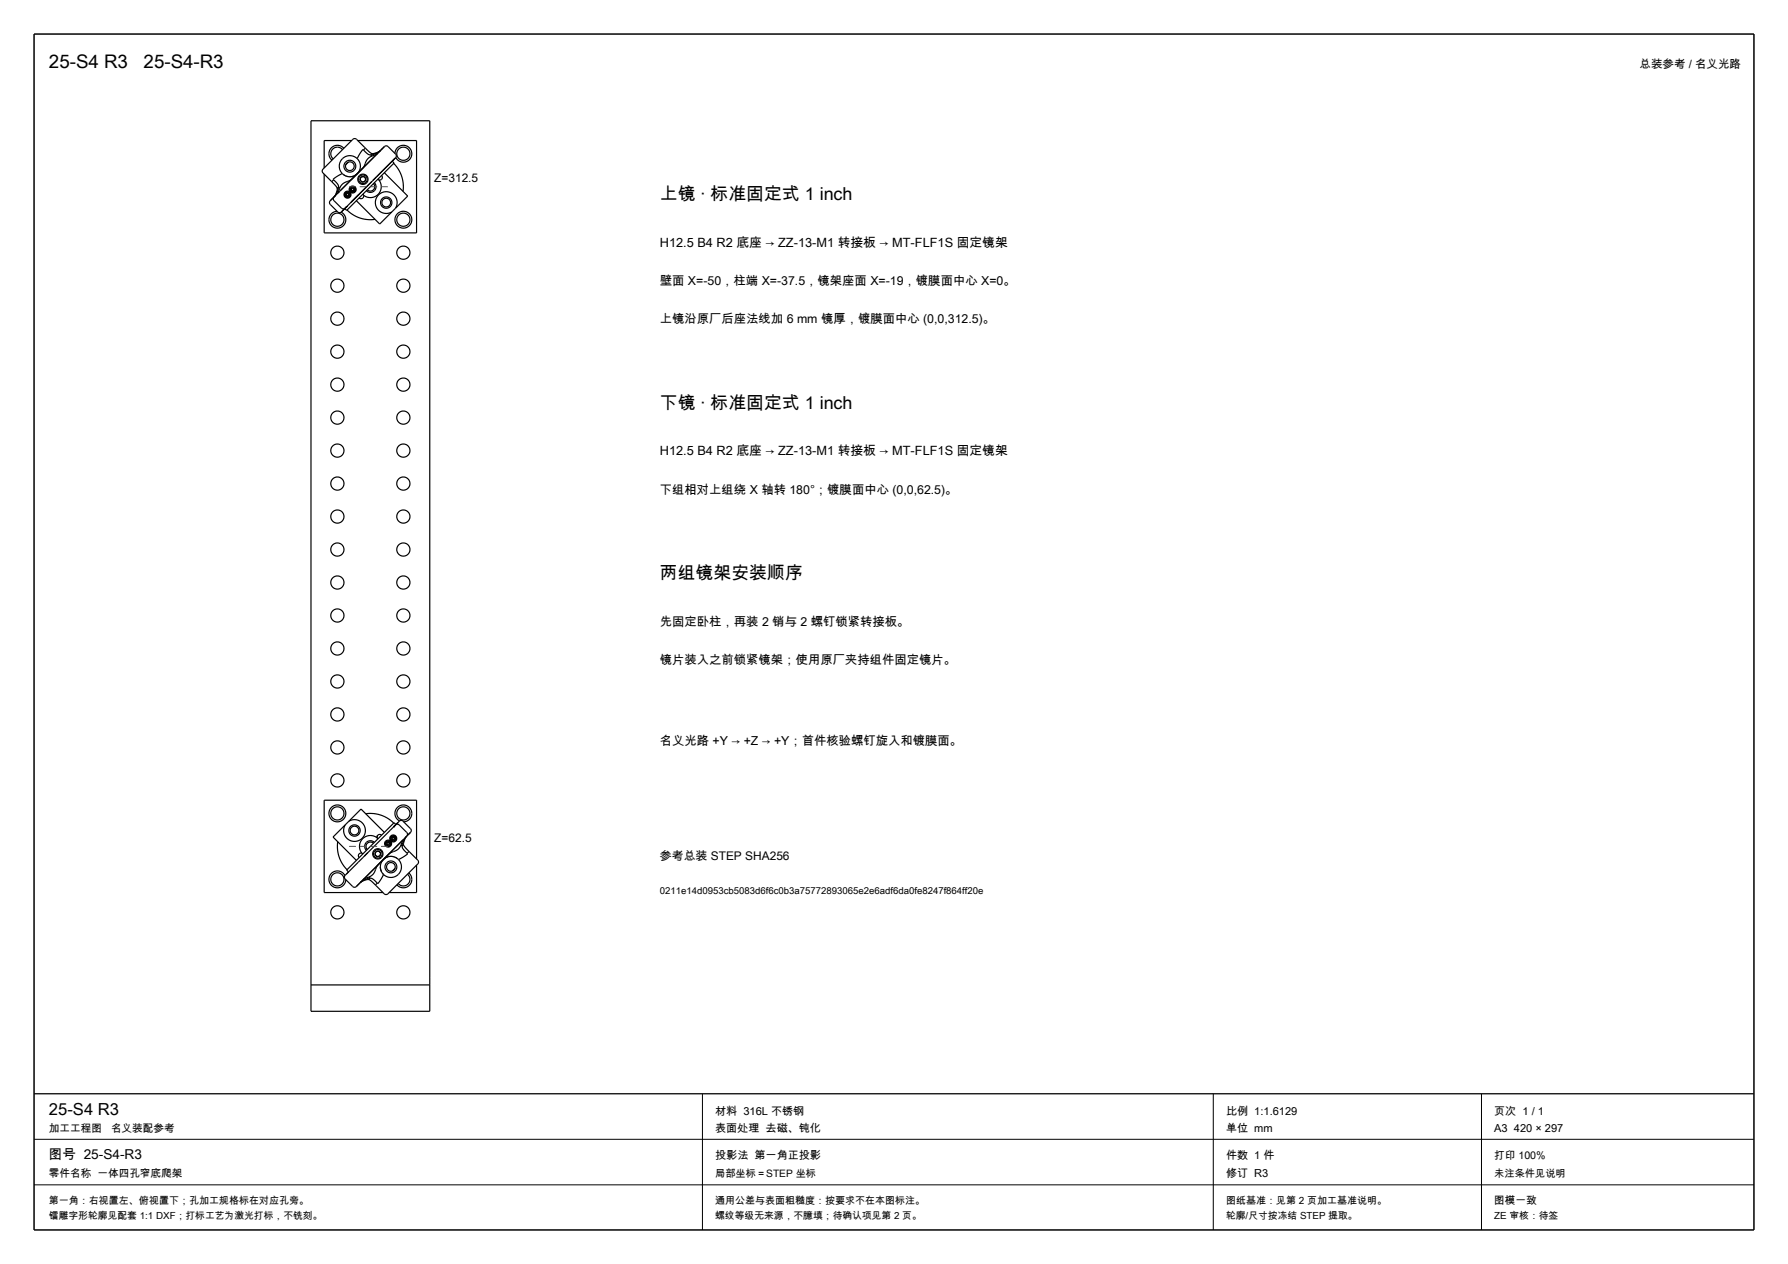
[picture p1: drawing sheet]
<svg xmlns="http://www.w3.org/2000/svg" width="420mm" height="297mm" viewBox="0 0 420 297" stroke-linecap="round" stroke-linejoin="round" font-family="sans-serif">
<path d="M8 8h404v281h-404z" fill="none" stroke="#000" stroke-width=".35"/>
<path d="M8 257h404" fill="none" stroke="#000" stroke-width=".3"/>
<g fill="none" stroke="#000" stroke-width=".28">
<path d="M80.5 35.2a1.55 1.55 0 0 0-2.3-.2 1.55 1.55 0 0 0 .1 2.3M80.8 34.8a1.98 1.98 0 0 0-3-.1 1.98 1.98 0 0 0 .2 2.9M81.9 38.1l-.7 .6M82.6 33h-6.4v6.5M83.9 37.3a2.48 2.48 0 0 0-3.5 0 2.48 2.48 0 0 0 0 3.5M83.9 37.3a2.48 2.48 0 0 1 0 3.5 2.48 2.48 0 0 1-3.5 0M84 37.3h.1M84 33h13.9v21.7h-21.7v-13.8M85.4 35.2l-.1-.1-.4 .5-1 1.7M85.4 35.2l1 1 .7 .2M85.8 34.8l-.4 .4M85.8 34.8l-2-2.1a.62 .62 0 0 0-.9 0l-7 7.1a.62 .62 0 0 0 0 .8l2 2.1"/>
<path d="M85.8 34.8l1.2 1.1 .5 .2M87.1 36.4l.3 .3M87.4 36.7a3.1 3.1 0 0 0-1.9 2.4l-5.8 5.9M87.5 36.4h-.4M87.5 36.1l-.4 .3M87.5 36.1h.1M87.7 36.1l1.6-.7-1.8 1M87.7 36.1l-.2 .3M87.7 36.1h.1M87.7 36.1h-.2M88.7 36l-8.7 8.7M89.8 34.9l-.1 .1"/>
<path d="M89.8 34.9l-1.3 1.3-1.1 .5M90.3 34.4l-.5 .5M90.3 34.4a.62 .62 0 0 1 .9 0l1.7 1.8a.62 .62 0 0 1 0 .9M90.3 34.4l-5.4 5.4M92.5 38.4a7.8 7.8 0 0 1 2.2 6.6M92.6 37.4l-.5 .5 .5 .4-10.6 10.6-.6 .5-.4-.4-.5 .5M92.6 37.4l-4.1 4.1M92.8 36.1a1.98 1.98 0 0 1 2.7-1.8 1.98 1.98 0 0 1 .7 3.2 1.98 1.98 0 0 1-3.2-.5M92.9 37.1l-.3 .3M92.9 37.1l-5.3 5.3M77.6 47.2l-.2 .4 .1 .3 1.8 1.9a.62 .62 0 0 0 .9 0M77.9 42.7l1.1 1.2 .2 .5"/>
<path d="M78 46.7l-.4 .5M78.1 46.6l-.1 .1M78.4 42.2l.9 1.1 .2 .7M78.4 42.2l-.5 .5M78.5 46.3l-.2 .4 .1 .4 1.8 1.8a.62 .62 0 0 0 .9 0M78.5 46.2l-.9 1M78.6 46.1l-.1 .2M78.9 45.9l-.9 .8M79.2 49.6a1.98 1.98 0 0 0-1.8 2.8 1.98 1.98 0 0 0 3.2 .7 1.98 1.98 0 0 0-.5-3.2M79.2 44.6l-.7 1.6M79.2 44.6h.1M79.2 44.4v.2"/>
<path d="M79.2 44.4h.1M79.5 44.3l-1 1.9M79.5 44.3l-.3 .3M79.5 44v.3M79.5 44l.3 .2M79.5 44l-.3 .4M79.7 45l-.1 .1M79.7 45l-1.2 1.3M79.8 44.2l-.5 1.2M80.4 40.8l-1.7 .9-.5 .4 .2 .1M80.5 49.5l-.3 .3M80.8 41.1l.2 .1"/>
<path d="M81.2 41.3l.1 .1M81.3 45.6l.3-.2 .3 .1v.3l-.2 .3-.3-.1zM81.4 41.4h.1M81.5 48.5l-1.3 1.3M81.5 48.5h.1M81.5 48.5l-.4 .4M81.5 49.4a7.8 7.8 0 0 0 6.6 2.1M81.5 48.5l-1 1M81.7 41.5h.1M81.8 41.5h.1M82.1 41.5h.1M82.4 41.5h-.1"/>
<path d="M82.5 44.4l.3-.2 .3 .1v.3l-.2 .2-.3-.1zM82.6 41.5h-.1M82.7 42l-.4 .3a3.5 3.5 0 0 0-2.5 1.9M83.1 41.4h-.2M83.5 41.1l-.2 .1M84.7 41.6l.7-.2 .5 .5-.1 .7-.7 .2-.5-.5zM85.2 45.6l.2 .3M85.4 45.9v.4a.62 .62 0 0 1-1 .2M87.6 42.4l-6.5 6.5M87.7 43.2a1.02 1.02 0 0 1 0 1.4 1.02 1.02 0 0 1-1.4 0M87.9 42.9a1.33 1.33 0 0 1 0 1.9 1.33 1.33 0 0 1-1.8 0M88.3 41.7l-.7 .7"/>
<path d="M88.8 42.1l.2 .2M89 42.3a2.56 2.56 0 0 1-.2 3.4 2.56 2.56 0 0 1-3.4 .2M89.6 41.2a.62 .62 0 0 1 .1 .8 .62 .62 0 0 1-.7 .3M90.3 40.6l5.5 5.5-6.6 6.5-5.5-5.4M92.9 48.9a2.56 2.56 0 0 0-1.7-3.8 2.56 2.56 0 0 0-3 3 2.56 2.56 0 0 0 3.8 1.7M79.3 197.8a7.8 7.8 0 0 0 2.2 6.6M82 193a2.56 2.56 0 0 1 3.8 1.7 2.56 2.56 0 0 1-3 3 2.56 2.56 0 0 1-1.7-3.9M85.9 191.2a7.8 7.8 0 0 1 6.6 2.2M87.7 198.2a1.02 1.02 0 0 0-1.4 0 1.02 1.02 0 0 0 0 1.4M87.9 197.9a1.33 1.33 0 0 0-1.8 0 1.33 1.33 0 0 0 0 1.9M88.6 196.9a2.56 2.56 0 0 0-3.4 .2 2.56 2.56 0 0 0-.2 3.4M88.6 196.9l.2 .2"/>
<path d="M89.6 196.2a.62 .62 0 0 0-.7 0 .62 .62 0 0 0-.3 .7M90.3 195.6l-5.5-5.5-6.6 6.6 5.5 5.5M90.9 198.1l.2-.2 .3 .1 .1 .3-.3 .2-.3-.1zM92.1 196.9l.2-.2 .3 .1 .1 .3-.3 .2-.3-.1zM92.5 194.3h.1M92.9 193.9l-.4 .4M92.9 193.9l.8-.8a.66 .66 0 0 1 1-.1l1.8 1.8 .1 .4-.2 .4M92.9 193.8l-6.5 6.5M92.9 193.8l-.4 .5M92.9 193.8l.4-.1 .4 .1 1.8 1.8 .2 .4-.2 .5M93.5 193.3l-.5 .4-.4-.4-1.2 1.2-10 9.9 .5 .5-.5 .5M93.9 192.9a1.98 1.98 0 0 1-.5-3.2 1.98 1.98 0 0 1 3.2 .7 1.98 1.98 0 0 1-1.8 2.7"/>
<path d="M94.2 198.5l.3 .3M94.2 198.5a3.1 3.1 0 0 1-2.4 1.9l-.5 .4M94.4 197.6l-9.1 9.1M94.5 198.8l.2 .7 .9 1M94.5 198.4v.4M94.7 197.3l-.5 1.2M94.8 198.4l.2 .5 1.1 1.1M94.8 198.4h.1M94.8 198.4l-.3 .4M94.8 198.2l.7-1.7-1 1.9M94.8 198.2l-.3 .2M94.8 198.2v.2"/>
<path d="M94.8 198.2h.1M95.5 196.5l-6.9 7a3.5 3.5 0 0 1-2 2.6M95.5 196.5l-.1 .1M96 196l-.2 .2M96 196l-.1 .1M96.4 195.6l-.9 .9M96.4 195.6l-.4 .4M81 205.7a1.98 1.98 0 0 0-3.2-.4 1.98 1.98 0 0 0 .7 3.2 1.98 1.98 0 0 0 2.7-1.8M84.2 207.9l-.5 .4M84.3 207.7l-.1 .2M85 200.5h-.4a.62 .62 0 0 0-.2 1M85 200.5l.2 .1"/>
<path d="M86.3 206.7h.1M86.4 200.3l-5.3 5.4a.62 .62 0 0 0 0 .8l1.7 1.8a.62 .62 0 0 0 .9 0M86.4 200.3l-.7 .8M86.5 206.6l.5 .3 1.2 1M86.5 206.6h.1M86.5 206.6l-.2 .1M86.5 206.4l-1.8 1 1.6-.7M86.5 206.4l-.2 .3M86.6 206.1l.3 .2M86.6 206.1l-1.1 .4-1.3 1.4M86.9 206.3l.7 .3 1 .9M86.9 206.3l-.4 .1"/>
<path d="M86.9 206.3l-.4 .3M88.2 200.1l.7-.2 .5 .5-.1 .7-.7 .2-.5-.5zM88.6 207.5l-.4 .4M89.1 203l-5.4 5.3M89.3 203.7l.3 1.1M89.9 205.3l.2 .2M90 205.4h.1M90.1 205.5l-1 1.6-.4 .5-.1-.1M90.7 201.5l-.2 .1M91.1 201.3l-.2 .1M91.5 201.2l-.1 .1M91.7 201.2h-.1"/>
<path d="M91.9 201.2h.1M92.1 201.2h.1M92.2 201.3h.1M92.5 201.3h.1M92.7 201.4h.1M92.8 204l-.7 .7M93 201.5l.2 .2M93.6 202a2.48 2.48 0 0 1 0 3.5 2.48 2.48 0 0 1-3.5 0M93.6 202a2.48 2.48 0 0 0-3.5-.1 2.48 2.48 0 0 0 0 3.6M95.6 200.5l.2 .1-.5 .4-1.7 1M95.7 205.4a1.55 1.55 0 0 1 .1 2.3 1.55 1.55 0 0 1-2.3-.1M96 205.1a1.98 1.98 0 0 1 .2 2.9 1.98 1.98 0 0 1-3-.1"/>
<path d="M96.1 200l2 2.1a.62 .62 0 0 1 0 .9l-7 7a.62 .62 0 0 1-.9 0l-2-2.1M96.1 200l-.5 .5M97.9 201.8v-13.8h-21.7v21.7h13.8M97.9 203.3v6.4h-6.5M73.1 231.4v-203h27.9v203M73.1 231.4v6.2h27.9v-6.2M73.1 231.4h27.9"/>
<circle cx="82.2" cy="39.1" r="1.02"/>
<circle cx="82.2" cy="39.1" r="1.39"/>
<circle cx="94.8" cy="36.1" r="1.55"/>
<circle cx="79.3" cy="59.4" r="1.55"/>
<circle cx="79.3" cy="51.6" r="1.55"/>
<circle cx="81.6" cy="45.7" r=".64"/>
<circle cx="81.6" cy="45.7" r=".28"/>
<circle cx="81.6" cy="45.7" r=".62"/>
<circle cx="81.6" cy="45.7" r=".82"/>
<circle cx="81.6" cy="45.7" r=".49"/>
<circle cx="82.8" cy="44.5" r=".28"/>
<circle cx="82.8" cy="44.5" r=".64"/>
<circle cx="82.8" cy="44.5" r=".49"/>
<circle cx="82.8" cy="44.5" r=".62"/>
<circle cx="82.8" cy="44.5" r=".82"/>
<circle cx="85.2" cy="42.1" r="1.01"/>
<circle cx="85.2" cy="42.1" r=".62"/>
<circle cx="85.2" cy="42.1" r="1.21"/>
<circle cx="90.7" cy="47.6" r="1.33"/>
<circle cx="90.7" cy="47.6" r="1.02"/>
<circle cx="94.7" cy="51.6" r="1.98"/>
<circle cx="94.8" cy="51.6" r="1.55"/>
<circle cx="94.8" cy="59.4" r="1.55"/>
<circle cx="79.3" cy="67.1" r="1.55"/>
<circle cx="79.3" cy="74.9" r="1.55"/>
<circle cx="94.8" cy="67.1" r="1.55"/>
<circle cx="94.8" cy="74.9" r="1.55"/>
<circle cx="79.3" cy="98.1" r="1.55"/>
<circle cx="79.3" cy="90.4" r="1.55"/>
<circle cx="79.3" cy="82.6" r="1.55"/>
<circle cx="94.8" cy="90.4" r="1.55"/>
<circle cx="94.8" cy="98.1" r="1.55"/>
<circle cx="94.8" cy="82.6" r="1.55"/>
<circle cx="79.3" cy="113.6" r="1.55"/>
<circle cx="79.3" cy="105.9" r="1.55"/>
<circle cx="94.8" cy="113.6" r="1.55"/>
<circle cx="94.8" cy="105.9" r="1.55"/>
<circle cx="79.2" cy="136.9" r="1.55"/>
<circle cx="79.3" cy="121.4" r="1.55"/>
<circle cx="79.3" cy="129.1" r="1.55"/>
<circle cx="94.8" cy="136.9" r="1.55"/>
<circle cx="94.8" cy="121.4" r="1.55"/>
<circle cx="94.8" cy="129.1" r="1.55"/>
<circle cx="79.2" cy="152.4" r="1.55"/>
<circle cx="79.3" cy="144.6" r="1.55"/>
<circle cx="94.8" cy="152.4" r="1.55"/>
<circle cx="94.8" cy="144.6" r="1.55"/>
<circle cx="79.2" cy="167.9" r="1.55"/>
<circle cx="79.2" cy="160.1" r="1.55"/>
<circle cx="79.2" cy="175.6" r="1.55"/>
<circle cx="94.8" cy="167.9" r="1.55"/>
<circle cx="94.8" cy="160.1" r="1.55"/>
<circle cx="94.8" cy="175.6" r="1.55"/>
<circle cx="79.2" cy="183.4" r="1.55"/>
<circle cx="79.3" cy="191.1" r="1.98"/>
<circle cx="79.3" cy="191.1" r="1.55"/>
<circle cx="83.3" cy="195.1" r="1.02"/>
<circle cx="83.3" cy="195.1" r="1.33"/>
<circle cx="91.2" cy="198.2" r=".82"/>
<circle cx="91.2" cy="198.2" r=".28"/>
<circle cx="91.2" cy="198.2" r=".62"/>
<circle cx="91.2" cy="198.2" r=".64"/>
<circle cx="91.2" cy="198.2" r=".49"/>
<circle cx="92.4" cy="197" r=".82"/>
<circle cx="92.4" cy="197" r=".62"/>
<circle cx="92.4" cy="197" r=".64"/>
<circle cx="92.4" cy="197" r=".28"/>
<circle cx="92.4" cy="197" r=".49"/>
<circle cx="94.8" cy="183.4" r="1.55"/>
<circle cx="94.8" cy="191.1" r="1.55"/>
<circle cx="79.3" cy="214.4" r="1.55"/>
<circle cx="79.3" cy="206.6" r="1.55"/>
<circle cx="88.8" cy="200.6" r=".62"/>
<circle cx="88.8" cy="200.6" r="1.01"/>
<circle cx="88.8" cy="200.6" r="1.21"/>
<circle cx="91.8" cy="203.7" r="1.02"/>
<circle cx="91.8" cy="203.7" r="1.4"/>
<circle cx="94.8" cy="214.4" r="1.55"/>
</g>
<path d="M82 43.9h10M82 198.9h10" fill="none" stroke="#4d4d4d" stroke-width=".23" stroke-dasharray="1.6 .9" stroke-linecap="butt"/>
<path d="M165 257v32M285 257v32M348 257v32M8 278.4h404M8 267.7h404" fill="none" stroke="#000" stroke-width=".23"/>
<g font-size="4.4">
<text x="11.5" y="16">25-S4 R3</text>
<text x="33.7" y="16">25-S4-R3</text>
</g>
<g font-size="4.2">
<text x="155" y="47">上镜 · 标准固定式 1 inch</text>
<text x="155" y="96">下镜 · 标准固定式 1 inch</text>
<text x="155" y="136">两组镜架安装顺序</text>
</g>
<text font-size="3.9" x="11.5" y="262">25-S4 R3</text>
<text font-size="3.2" x="11.5" y="272.4">图号 25-S4-R3</text>
<g font-size="3">
<text x="155" y="58">H12.5 B4 R2 底座 → ZZ-13-M1 转接板 → MT-FLF1S 固定镜架</text>
<text x="155" y="107">H12.5 B4 R2 底座 → ZZ-13-M1 转接板 → MT-FLF1S 固定镜架</text>
</g>
<g font-size="2.9">
<text x="155" y="67">壁面 X=-50，柱端 X=-37.5，镜架座面 X=-19，镀膜面中心 X=0。</text>
<text x="155" y="76">上镜沿原厂后座法线加 6 mm 镜厚，镀膜面中心 (0,0,312.5)。</text>
<text x="155" y="116">下组相对上组绕 X 轴转 180°；镀膜面中心 (0,0,62.5)。</text>
<text x="155" y="147">先固定卧柱，再装 2 销与 2 螺钉锁紧转接板。</text>
<text x="155" y="156">镜片装入之前锁紧镜架；使用原厂夹持组件固定镜片。</text>
<text x="155" y="175">名义光路 +Y → +Z → +Y；首件核验螺钉旋入和镀膜面。</text>
</g>
<g font-size="2.8">
<text x="102" y="42.9">Z=312.5</text>
<text x="102" y="197.9">Z=62.5</text>
<text x="155" y="202">参考总装 STEP SHA256</text>
</g>
<text font-size="2.7" x="385.1" y="16">总装参考 / 名义光路</text>
<g font-size="2.6">
<text x="168" y="262">材料 316L 不锈钢</text>
<text x="288" y="262">比例 1:1.6129</text>
<text x="351" y="262">页次 1 / 1</text>
<text x="168" y="266">表面处理 去磁、钝化</text>
<text x="288" y="266">单位 mm</text>
<text x="351" y="266">A3 420 × 297</text>
<text x="168" y="272.4">投影法 第一角正投影</text>
<text x="288" y="272.4">件数 1 件</text>
<text x="288" y="276.6">修订 R3</text>
</g>
<g font-size="2.5">
<text x="11.5" y="266">加工工程图</text>
<text x="26.1" y="266">名义装配参考</text>
<text x="351" y="272.4">打印 100%</text>
<text x="11.5" y="276.6">零件名称 一体四孔窄底爬架</text>
<text x="351" y="283">图模一致</text>
</g>
<g font-size="2.4">
<text x="168" y="276.6">局部坐标＝STEP 坐标</text>
<text x="351" y="276.6">未注条件见说明</text>
</g>
<g font-size="2.3">
<text x="155" y="210">0211e14d0953cb5083d6f6c0b3a75772893065e2e6adf6da0fe8247f864ff20e</text>
<text x="11.5" y="283">第一角：右视置左、俯视置下；孔加工规格标在对应孔旁。</text>
<text x="11.5" y="286.4">镭雕字形轮廓见配套 1:1 DXF；打标工艺为激光打标，不铣刻。</text>
<text x="168" y="283">通用公差与表面粗糙度：按要求不在本图标注。</text>
<text x="168" y="286.4">螺纹等级无来源，不臆填；待确认项见第 2 页。</text>
<text x="288" y="283">图纸基准：见第 2 页加工基准说明。</text>
<text x="288" y="286.4">轮廓/尺寸按冻结 STEP 提取。</text>
<text x="351" y="286.4">ZE 审核：待签</text>
</g>
</svg>
